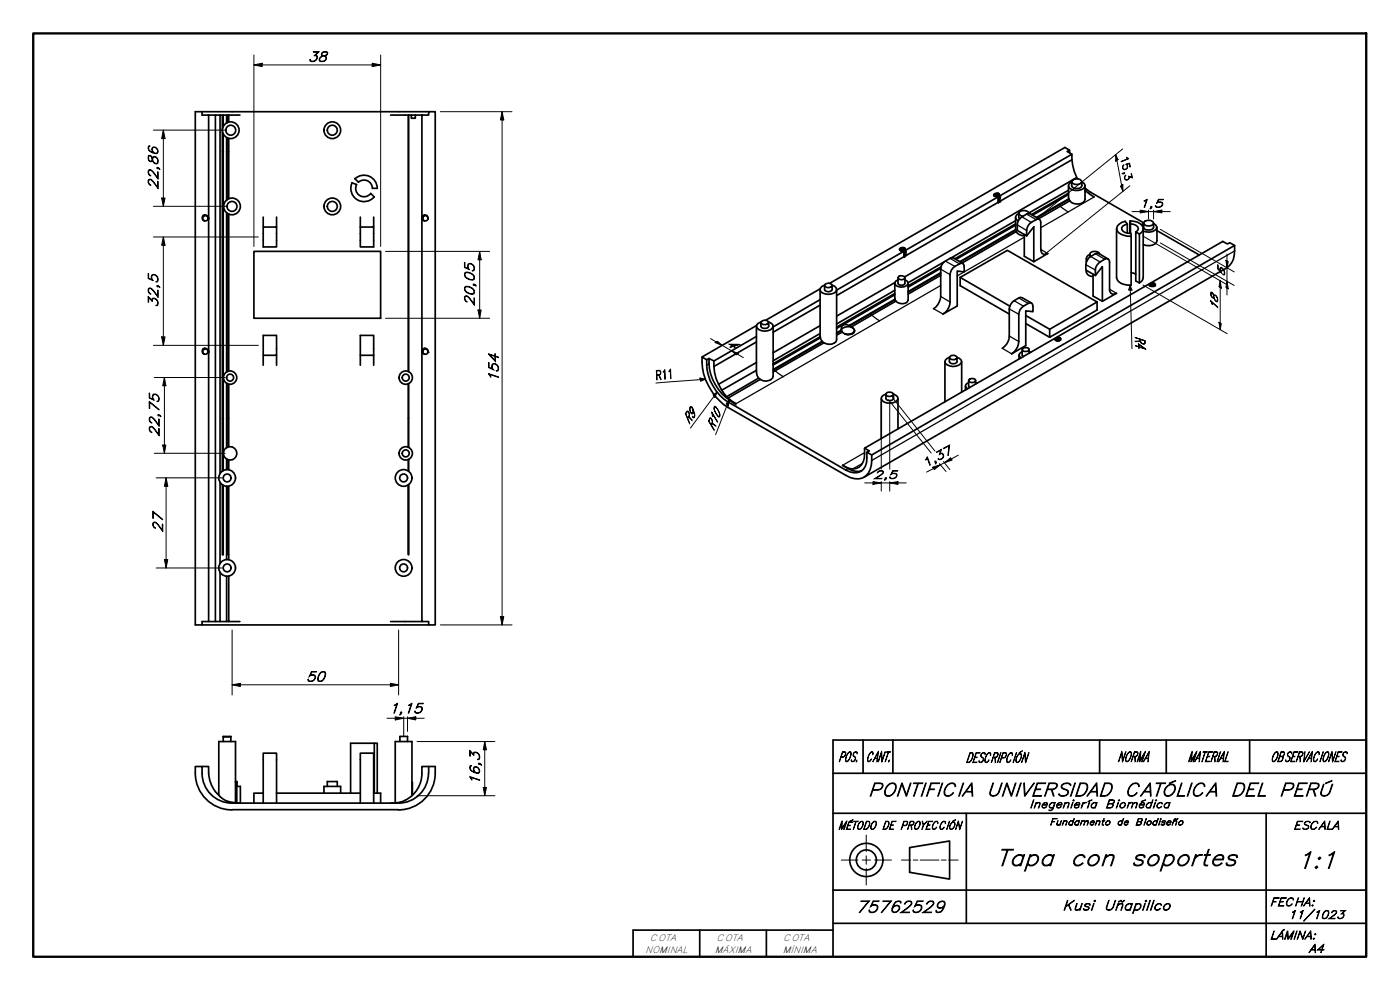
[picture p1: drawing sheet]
<svg xmlns="http://www.w3.org/2000/svg" width="420mm" height="297mm" viewBox="0 0 420 297" stroke-linecap="round" stroke-linejoin="round" font-family="sans-serif">
<!-- layer: Visible (ISO) -->
<g fill="none" stroke="#000" stroke-width=".51">
<path d="M60.6 33.5v1h4M62.6 34.5v152M66 34.5h-1.4v152h1.4M66 34.5h.7M66 34.5v107.5M66.7 39.5v101.8M67 38v-3.5h-.3v4.2M67 34.5h1M68.1 36.8l-.1-2.3v2.4M68.1 34.5h.5M72 34.5h-3.4v2.1M117.2 34.5h7.5"/>
<path d="M123.4 34.5v1h1.3v-1h1.9M126.6 34.5h2.1v-1h1.9v154h-1.9v-1h-2.1zM128.7 33.5h-70.1v154h70.1M67 40.2v101M68 41.3v18.8M68.1 41.3v18.6M68.6 41.5v18.1M105.6 54.8l1.4 .6a2.51 2.51 0 0 0 .9 3.2 2.51 2.51 0 0 0 3.3-.5M105.6 54.9a4 4 0 0 0 1.5 5 4 4 0 0 0 5.2-.8l-1-1.1M106.5 53.6l1.1 1.1a2.51 2.51 0 0 1 2.6-.5 2.51 2.51 0 0 1 1.6 2.3h1.4a4 4 0 0 0-2.4-3.6 4 4 0 0 0-4.3 .8M298.3 58.6a1.09 1.09 0 0 1 1.6 .1l-.1-.2a1.07 1.07 0 0 0-1.5-.1v.3M298.3 58.7l1.2 .3"/>
<path d="M298.3 58.7a1.08 1.08 0 0 1 1.5 .1M298.4 58.8l.9-.2 .4 .3M298.6 58.9h.9M298.7 58.9l.7 .1M298.8 58.9h.4M298.8 58.6h.4M298.8 58.3h.5M299.1 58h.6l.3 .5-.5 .5M299.6 59.5l.4-.3zM299.6 59.8l.4-.3zM299.9 58.2a1.19 1.19 0 0 0-1.7 .3l.1 .2M300 58.9l-.4 .3"/>
<path d="M320.7 55.7v4M320.7 57.1l-12 6.8M320.7 58l-11.1 6.4M320.7 58.3l-10.8 6.3M320.7 59.7l.1 .1M320.7 59.7l-9.7 5.6M320.8 59.8l-9.6 5.5M320.8 59.8l.3 .4M321 45.9v-.8l-.7 .4 1.4 .8v1.6M321 45.1l-1.4-.9-70.6 40.8M321.6 54.5v1.2a1.79 1.79 0 0 0 3.1 0v-1.2M321.6 54.6l-.6 .4-.3 .5a1.75 1.75 0 0 0 1.9 1.6 2.82 2.82 0 0 0 3-1v-.6l-.3-.5-.6-.4"/>
<path d="M321.7 47.9l.7 3.5 .8 1.9M321.7 54.3a1.79 1.79 0 0 1 3 .3 1.89 1.89 0 0 1-3 .1zM321.7 47.9l-70.6 40.8M321.7 46.3l-70.6 40.7M323.3 53.6l-.1-.3-51.7 29.8M325.6 55.7v4.1a2.74 2.74 0 0 1-4.5 .4M325.6 56.4l1.7 1.3 15.9 9.2M325.6 57.1l.3 .3M325.9 57.4l2.5 1.7M325.9 57.4l-.3 .2M61.4 64.5h-.1a.94 .94 0 0 0-.6 .9 .94 .94 0 0 0 .6 .9l-.4-.4-.1-.6 .3-.4 .6-.2a.79 .79 0 0 1 .7 1M61.5 64.5a.88 .88 0 0 1 .9 1.2"/>
<path d="M62.4 65.7l-.4 .5h-.7M62.4 65.7v.1M62.6 65.3v.4M68 63.8v47.8M68.1 63.9v47.6M68.6 64.2v47.1M76.2 75.4h38v20.1h-38zM79 65.1v3M83 65.1v3h-4v6h4v-6M108.1 65.1v9h4v-6M112.1 65.1v3h-4M126.6 65.3v.5z"/>
<path d="M126.6 65.3v.3M126.9 64.7a.96 .96 0 0 0 .4 1.6l-.4-.4v-.6l.2-.4 .5-.2a.79 .79 0 0 1 .8 1M127.4 64.5a.88 .88 0 0 1 1 1.2M127.5 64.5l-.5 .2M128.4 65.7v.1M128.4 65.7l-.4 .5h-.6M270 74.9a1.03 1.03 0 0 1 1.6 .1l-.1-.1a1.13 1.13 0 0 0-1.5-.1l.1 .2M270.1 75.1l.6-.2 .8 .3M270.1 75l.7-.1 .7 .2M270.3 75.2h1M270.4 75.3h.7M270.5 75.2h.4"/>
<path d="M270.5 74.9h.5M270.5 74.6h.5M270.9 74.3l.8 .3-.2 .5-.7 .3-.7-.4M271.3 77.1l.4-.2zM271.3 76.8l.4-.2zM271.3 75.8l.4-.2zM271.3 76.1v.1M271.3 76.4l.4-.2zM271.3 76.1l.4-.2zM271.3 75.5l.4-.3zM271.6 74.5a1.12 1.12 0 0 0-1.7 .3l.2 .2M283.4 78.5l-10.9 6.3"/>
<path d="M289 79l-2.9-1.6a4.1 4.1 0 0 0-3.8 3.4v8.1a5 5 0 0 1-2.1 3.7M299.6 60.5l.4-.3zM299.6 60.1l.4-.2zM299.6 60.4v.1M299.7 60.8l.3-.2zM304.8 65.3v3.8M304.8 66.2l-19.4 11.2M304.8 69.1l.1 .4M304.8 68.9l-16.8 9.6M304.8 69.1l-16.6 9.5M304.8 67.2l-18.2 10.4M304.8 67.5l-17.9 10.3"/>
<path d="M304.9 69.5a2.85 2.85 0 0 0 2.5 1.2M304.9 69.5l-16.2 9.4M305.8 64v1.3l.2 .4M305.8 64.1l-1 .8 .3 1 .5 .4M308.1 70.8l2.2-2.7v10.4M308.7 64v.1a1.65 1.65 0 0 0-2.6-.6l-.3 .4 .1 .4 1.1 .6M311.9 65.8l-2.8-1.7a4 4 0 0 0-3.8 5l2.8 1.7a4 4 0 0 1 3.8-5l.5 .9 .1 8.9a1.21 1.21 0 0 0 2 .5l-4.2 2.4-2.9-1.6v-6.6M321.1 60.2l-9.4 5.4M326 77.5v1.1M327 76.4l-.9 .7 .2 1M327 76.3v.8M330 76.2a1.78 1.78 0 0 0-2.9-.1v.4l.4 .4"/>
<path d="M332.5 77.7l-2.7-1.6a3.5 3.5 0 0 0-3.5 1.9l-.4 1.4v1.6l2.8 1.7M338.3 67.2a1.49 1.49 0 0 0-1.6 1.7 2.74 2.74 0 0 0 2.7 1.1l.1 15.6a4.8 4.8 0 0 1-4.2-1.7l-.2-.6v-14.7M338.3 70v-2.8l-.6-.8a2.6 2.6 0 0 0-2.5 2.7 4.1 4.1 0 0 0 4.3 1.8M339.2 66.3v3.7zM339.2 66.3a3.8 3.8 0 0 1 3.9 2.1l-.1 .7-.4 .6-.7 .5M339.2 67.2a2.15 2.15 0 0 1 2.4 1.4l-.2 .5-.5 .5M340.9 69.6l1 .6v14.7l-1-.6zM343.1 68.6v14.7l-.5 1.1-.7 .5M343.2 67v1.2a1.72 1.72 0 0 0 3 0v-1.2M343.2 67l-.6 .4M343.7 66.3a1.74 1.74 0 0 1 2.5 .7 1.88 1.88 0 0 1-3 .1zM346.2 67l1 1a1.9 1.9 0 0 1-2.2 1.6l-1.9-.3"/>
<path d="M347.2 68.2v4a2.13 2.13 0 0 1-2.3 1.5l-1.8-.3M347.2 69.2l12.7 7.3M370.5 73.6a8.2 8.2 0 0 1-1.5 6.1l-.8 .6-108.9 62.9M227 97.9v13.7l.2 1 .4 .9M227.1 97.6l-16.4 9.5M228.3 96.8v1.1a1.4 1.4 0 0 0 2.4 0v-1.1M228.4 96.6l-1.3 .8-.1 .6a2.95 2.95 0 0 0 5 0l-.1-.6-1.3-.8M228.5 96.4a1.26 1.26 0 0 1 2.1 .5 1.45 1.45 0 0 1-2.3-.1zM232 97.9v15a2.55 2.55 0 0 1-3.8 .9M246.1 86.9v14.1M246.1 97.7l-14.1 8.1M246.1 91.6l-14.1 8.1"/>
<path d="M246.1 86.7l-16.4 9.4M246.1 89.9l-14.1 8.2M247.5 85.6l-.8 .3-.6 1a2.47 2.47 0 0 0 3.5 1.3l1.3-.7 .2-.6-.6-1-.8-.3M247.5 85.6v1.3a1.28 1.28 0 0 0 2.2 0v-1.3M247.6 85.3a1.32 1.32 0 0 1 2.1 .5 1.45 1.45 0 0 1-2.2-.1zM251.1 86.9v14.9a2.14 2.14 0 0 1-3.1 1.4l-.7-.3M252.5 99a2.45 2.45 0 0 1 4 .1 2.04 2.04 0 0 1-2.9 1.1 2.01 2.01 0 0 0 2.9-1M252.5 99v.2M252.5 99l-1.4 .9M252.5 99.2l.3 .4M252.5 99.2l-1.4 .9M252.8 99.6l.8 .6"/>
<path d="M252.8 99.6l-1.7 1M255 97.7a1.45 1.45 0 0 0-1.8-.3 1.45 1.45 0 0 0-.7 1.6M255 97.7l.6 .3M255 97.7h.1M255.1 97.7l-.2-.1 .2 .1M255.6 98l.6 .7M268.5 84.9l.1 4.9M268.5 87.1l-17.4 10.1M268.5 88.4l-17.4 10.1M268.5 88.1l-17.4 10.1M268.6 84.8l-17.5 10.1M268.6 90l.3 .3"/>
<path d="M268.6 89.8l-13.5 7.9M268.6 89.8l-13.7 7.8M268.9 90.3l-13.3 7.7M269.5 83.4v1.5a1.18 1.18 0 0 0 2.1 0v-1.5M269.5 83.2a1.27 1.27 0 0 1 2.1 .1 1.15 1.15 0 0 1-1.1 .6 1.15 1.15 0 0 1-1-.7zM269.5 84l-.6 .3-.4 .5a2.25 2.25 0 0 0 4 .5v-.5l-.3-.5-.6-.3M272.5 84.9v5.1a2.03 2.03 0 0 1-3.2 .7l-.4-.4M282.3 82.6l-9.8 5.7M282.3 81.8l-9.8 5.7M282.3 82l-9.8 5.7M282.3 80.5l-9.8 5.7M282.4 80.1l-9.9 5.7"/>
<path d="M286 80.4a4 4 0 0 1 3-1.4l.4 .9v1.7l-2.1-.3v10.5l-4.3 2.4a4.2 4.2 0 0 0 2.1-3.6v-8.2l.1-.7zM288.2 83.2l14.1-8.1 26.9 15.5M288.2 83.2l14.9 8.7M288.2 83.2v2.5l14.7 8.5M306.6 92.3a3.6 3.6 0 0 1 3-1.4l.4 1v1.6l-2.2-.2v10.4l-4.2 2.5a4.7 4.7 0 0 0 2.2-3.7v-8.2l.3-1.4zM307.8 94.7l7.2 4.1M307.8 97.1l7.2 4.1M309.6 90.9l-2.8-1.6a3.5 3.5 0 0 0-3.5 2l-.4 1.4v8.1a4.4 4.4 0 0 1-2.1 3.7M326 81.1a1.72 1.72 0 0 0 2 1.9M328 82.3v6.5l2.8 1.6 4.3-2.4a1.27 1.27 0 0 1-1.5 .2 1.27 1.27 0 0 1-.6-1.4v-8.2l-.5-.9a3.5 3.5 0 0 0-3.4 2l-.3 .7-.1 2.3 2.1-2.7v10.4M329.2 90.6v2.4l-14.2 8.2v-2.4M329.2 90.6l-14.2 8.2"/>
<path d="M339.5 81.8l1.4 .5M344.9 85.5a1.05 1.05 0 0 1 1.7 .2l-.1-.2a.93 .93 0 0 0-1.5 .1M345 85.6l.7 .4 .4-.1M345 85.6a1.19 1.19 0 0 1 1.5 .2l-.9-.3-.5 .2M345.2 85.8l1 .1M345.4 85.9h.7M345.4 85.8h.5M345.4 85.5h.5M345.4 85.2h.5M345.8 84.9l.8 .3 .1 .3-.6 .4M345.8 84.9l-.7 .2-.2 .3 .1 .2M345.8 84.9l.8 .2"/>
<path d="M61.4 104.5h-.1a.94 .94 0 0 0-.6 .9 .94 .94 0 0 0 .6 .9l-.4-.4-.1-.6 .3-.4 .6-.2a.79 .79 0 0 1 .7 1 .88 .88 0 0 0-.9-1.2M62.4 105.7l-.4 .5h-.7M62.6 105.3v.4M68 115v19.3M68.1 115v19.2M68.6 115.2v18.8M79 106.6v-6h4v6h-4v3M83 106.6v3M108.1 106.6v-6h4v9M112.1 106.6h-4v3M122.6 111.4v-76.9v77M122.6 115.1v19.1"/>
<path d="M126.6 105.3v.5zM126.6 105.3v.3M127.4 104.5a.88 .88 0 0 1 1 1.2 .79 .79 0 0 0-.8-1l-.5 .2-.2 .4v.6l.4 .4a.96 .96 0 0 1-.4-1.6M127.5 104.5l-.5 .2M128.4 105.7l-.4 .5h-.6M212.8 107.6l-.7 .3M214.2 110v-1.7l-1.4-.7a14.3 14.3 0 0 0 8.1 13.5l-2.4-1.7M214.2 110l.7 3.5 .7 1.8M216.6 117.1l1.5 1.9M227 108.8l-11.4 6.5 1 1.8M227 111.1l-10.4 6M227 102.6l-12.8 7.4"/>
<path d="M227 101l-12.8 7.3M227.6 113.5l-9.5 5.5 .4 .4M227.6 113.5l.6 .3M228.2 113.8l-9.7 5.6M232 109.1l14.2-8.1 .1 .3-14.3 8.2M232.2 110.9l-.2 .1M246.1 100.1l-14.1 8.2M246.2 101.3l.5 1.1M246.8 102.5l-14.6 8.3 .1 .1-.1-.1M246.8 102.5l.5 .4M246.8 102.5l-14.5 8.4M247.3 102.9l-15.3 8.7"/>
<path d="M264.5 119.6v12M265.9 118.2l-1.3 .8-.1 .6a3 3 0 0 0 5 0l-.1-.6-1.2-.8M265.9 118.3v1.3a1.35 1.35 0 0 0 2.3 0v-1.3M266 118a1.63 1.63 0 0 1 2.1 .1v.3a1.39 1.39 0 0 1-2.2-.1zM269.5 119.6v9.1M283.6 108.5v12.1M284.9 107.2l-1.2 .9-.1 .5a3 3 0 0 0 4.2 .9l.8-.9-.1-.5-1.3-.9M284.9 107.3v1.2a1.35 1.35 0 0 0 2.3 0v-1.2M285.1 107a1.31 1.31 0 0 1 2.1 .4 1.41 1.41 0 0 1-2.3-.1zM288.6 108.5v9.2M289.8 115.8v1.2M290.7 114.2v1.6l.3 .5"/>
<path d="M290.7 114a1.37 1.37 0 0 1 2.1 .1 1.11 1.11 0 0 1-1.1 .7 1.11 1.11 0 0 1-1-.8zM290.7 114.8l-.9 .7 .1 .8 .5 .3M292.8 114.8l.4 .2M292.8 114.2v1M305.8 106.5v1.2M306.8 104.9v1.6l.3 .5M306.8 105.5l-.9 .7-.1 .4 .7 .8M307.1 104.4a1.29 1.29 0 0 1 1.8 .4 1.18 1.18 0 0 1-2.1 .3zM308.9 105.5l.4 .2M308.9 104.9v1.1M316.7 101.8a.99 .99 0 0 1 1.6 .2l-.1-.2a1.13 1.13 0 0 0-1.5-.1v.3M316.7 102l.7-.2 .7 .3"/>
<path d="M316.7 102a1.19 1.19 0 0 1 1.5 .1M316.9 102.2h1M317.1 102.2h.7M317.2 102.2h.4M317.2 101.8l.4 .1M317.2 101.5h.4M317.6 101.2l.7 .3-.1 .5-.8 .3-.7-.3M317.6 101.2l-.9 .3v.5M317.6 101.2l.7 .3M318.1 102h.1M318.1 101.7h.1M68 134.3a2.02 2.02 0 0 0 0 3.4"/>
<path d="M68 137.7l.1 .1M68 137.7v3.2M68.1 134.2l-.1 .1M68.1 137.8l.5 .2M68.1 137.8v3.1M68.6 134l1.1 .1M68.6 134l-.5 .2M68.6 138v3M69.7 137.9l-1.1 .1M69.7 134.1a2 2 0 0 1 1.4 1.9 2 2 0 0 1-1.4 1.9M122.6 137.8v3.5M122.6 137.8v3.6"/>
<path d="M259.5 134.5l107.5-62.1 1.4 .8 .7-.4 1.4 .8-108.9 62.9-1.4-.8 .7-.4zM259.5 134.5a6.3 6.3 0 0 1-1.7 5.7 4.6 4.6 0 0 1-4.9-.6 6.5 6.5 0 0 0 5.7 1.6M260.2 135.7a6.6 6.6 0 0 1-1.1 5.1 4 4 0 0 1-5.3 .2l-35.4-20.4a14.4 14.4 0 0 1-6.3-12.7l-1.4-.8a17.4 17.4 0 0 0 7.7 15.1l35.4 20.4a4.6 4.6 0 0 0 7.3-1.6l.4-1.4 .1-3.1M66 144.7v24.4M66.7 145.5v21h.3v-20.9M68 145.9v20.6l.1-20.6M68.6 145.8v22.1M122.6 145.4v21.1v-21M66 171.7v14.8h2M68 172.9v13.6h.6M68 166.5v1.4M68.6 172.8v13.7h3.4"/>
<path d="M64.6 186.5h-4v1M117.2 186.5h9.4M60.6 230h2v2M62.6 231.9a10 10 0 0 0 2 5.6M64.6 237.5l2.2 2.1 1.9 .9M65.7 238.6v-16.1h5v18.4M67 222.5v-1.5h2.3v1.5M67 221.1h2.3M70.7 234.7h.4v6.2M70.7 234.5h.4v1.5M71.1 236h1v5M79 238h-2.8v3"/>
<path d="M83 238h25.1M97.2 238v-2h5v2M98.2 236v-1.5h3v1.5M112.1 238h2.1v3M112.3 238v-15h.9v15M112.3 223h-7.1v15M120 222.5v-1.5h2.3v1.5M123.6 238.7v-16.2h-5v18.4M123.6 234.7l.2 3.9M126.6 231.9a8.9 8.9 0 0 1-9.4 9.1M126.6 232v-2h4a11.3 11.3 0 0 1-11 13M128.6 232a9 9 0 0 1-9 9"/>
<path d="M128.7 230v2M68.6 240.5l3.4 .5M69.7 242.9h49.9M70.7 240.8h.4M79 241v-15h4v15M108.1 241v-15h4v15M119.6 241h-50a9 9 0 0 1-9-9v-2h-2a11.3 11.3 0 0 0 11 13"/>
<circle cx="69.2" cy="39.1" r="1.49"/>
<circle cx="69.2" cy="39.1" r="2.51"/>
<circle cx="99.7" cy="39.1" r="1.49"/>
<circle cx="99.7" cy="39.1" r="2.51"/>
<circle cx="69.6" cy="61.9" r="1.49"/>
<circle cx="69.6" cy="61.9" r="2.51"/>
<circle cx="99.7" cy="61.9" r="1.49"/>
<circle cx="99.7" cy="61.9" r="2.51"/>
<circle cx="69.1" cy="113.3" r="1.05"/>
<circle cx="69.1" cy="113.3" r="2"/>
<circle cx="121.8" cy="113.3" r="1.05"/>
<circle cx="121.8" cy="113.3" r="2"/>
<circle cx="121.8" cy="136" r="1.05"/>
<circle cx="121.8" cy="136" r="2"/>
<circle cx="68.2" cy="143.4" r="2.51"/>
<circle cx="68.2" cy="143.4" r="1.17"/>
<circle cx="121.1" cy="143.4" r="2.51"/>
<circle cx="121.1" cy="143.4" r="1.17"/>
<circle cx="68.2" cy="170.4" r="2.51"/>
<circle cx="68.2" cy="170.4" r="1.17"/>
<circle cx="121.1" cy="170.4" r="2.51"/>
<circle cx="121.1" cy="170.4" r="1.17"/>
</g>
<g fill="#000">
<circle cx="299.6" cy="59.8" r=".25"/>
<circle cx="299.6" cy="59.2" r=".25"/>
<circle cx="299.6" cy="59.5" r=".25"/>
<circle cx="299.7" cy="59.1" r=".25"/>
<circle cx="299.8" cy="59.4" r=".25"/>
<circle cx="299.8" cy="59.1" r=".25"/>
<circle cx="299.8" cy="58.8" r=".25"/>
<circle cx="299.8" cy="59" r=".25"/>
<circle cx="299.9" cy="59.4" r=".25"/>
<circle cx="300" cy="58.9" r=".25"/>
<circle cx="62.6" cy="65.7" r=".25"/>
<circle cx="126.6" cy="65.6" r=".25"/>
<circle cx="126.6" cy="65.3" r=".25"/>
<circle cx="270.1" cy="75" r=".25"/>
<circle cx="271.3" cy="75.8" r=".25"/>
<circle cx="271.3" cy="75.5" r=".25"/>
<circle cx="271.3" cy="76.8" r=".25"/>
<circle cx="271.4" cy="75.4" r=".25"/>
<circle cx="271.4" cy="76.8" r=".25"/>
<circle cx="271.4" cy="76.4" r=".25"/>
<circle cx="271.5" cy="76.4" r=".25"/>
<circle cx="271.5" cy="75.4" r=".25"/>
<circle cx="271.5" cy="75.7" r=".25"/>
<circle cx="271.5" cy="76.8" r=".25"/>
<circle cx="271.6" cy="75.4" r=".25"/>
<circle cx="271.6" cy="75.7" r=".25"/>
<circle cx="271.6" cy="76.6" r=".25"/>
<circle cx="271.7" cy="76.2" r=".25"/>
<circle cx="271.7" cy="76.6" r=".25"/>
<circle cx="299.7" cy="60.1" r=".25"/>
<circle cx="299.7" cy="60.4" r=".25"/>
<circle cx="299.8" cy="60.4" r=".25"/>
<circle cx="299.8" cy="60.1" r=".25"/>
<circle cx="299.8" cy="60.3" r=".25"/>
<circle cx="299.9" cy="60.3" r=".25"/>
<circle cx="300" cy="60.6" r=".25"/>
<circle cx="300" cy="60.2" r=".25"/>
<circle cx="346.1" cy="85.9" r=".25"/>
<circle cx="346.5" cy="85.7" r=".25"/>
<circle cx="346.5" cy="85.4" r=".25"/>
<circle cx="62.4" cy="105.7" r=".25"/>
<circle cx="62.6" cy="105.7" r=".25"/>
<circle cx="126.6" cy="105.3" r=".25"/>
<circle cx="126.6" cy="105.6" r=".25"/>
<circle cx="128.4" cy="105.7" r=".25"/>
<circle cx="71.1" cy="240.9" r=".25"/>
</g>
<!-- layer: Visible Narrow (ISO) -->
<g fill="none" stroke="#000" stroke-width=".38">
<path d="M327.3 57.7l-.5 .3M328.4 59.1l-16 9.2M283.7 78.3l2.9 1.6M285.1 77.5l2.9 1.7M305.3 67.5l2.8 1.6M306.7 65.1l2.8 1.6M307.4 71.2l-20.1 11.6M308.1 64.2l2.9 1.7M312.4 74.9l2.1 1.2M316.9 60.2l.1 .3M317.7 61.4l.1 .1M318.2 61.9l2.3 1.7"/>
<path d="M325.9 79.4l2.8 1.6M327.3 76.9l2.8 1.7M328.7 76.1l2.8 1.7M370.5 75.3l-108.9 62.9M260.3 92.8l.1 .3M261.2 94l.1 .2M261.6 94.5l2.4 1.8M280.2 92.6l2.8 1.6M282.3 85.6l-47.3 27.4M282.3 88.9l2.8 1.7M282.3 80.8l2.8 1.6M302.9 92.7l2.9 1.6"/>
<path d="M304.4 90.2l2.7 1.7M305.8 89.4l2.7 1.6M333 86.8l2.1 1.2M212.8 109.1l-.7 .5M232.7 111.2l2.3 1.8M235 113l-14.1 8.1M300.8 104.5l2.8 1.7M302.9 100.8l2.9 1.7M219.2 120.2l-.8 .4M258.8 139.1l-2.9 1.6M259.5 135.8l-6.6 3.8M254.5 140.6l-.7 .4"/>
</g>
<!-- layer: Border (ISO) -->
<path d="M10 10h400v277.1h-400z" fill="none" stroke="#000" stroke-width=".7"/>
<!-- layer: Title (ISO) -->
<g fill="none" stroke="#000" stroke-width=".51">
<path d="M250 232h160M259 222v10M268 222v10M330 222v10M350 222v10M375 222v10M410 222h-160v65.1M250 244h160M273 254.3l12-2v11.5l-12-2.1zM290 244v33M380 244v43.1M210 279.1v8"/>
<path d="M230 279.1v8M250 279.1h-60v8M250 277h160M250 267.1h160"/>
<circle cx="260" cy="258" r="5"/>
<circle cx="260" cy="258" r="3"/>
</g>
<path d="M252.5 258h5M258.8 258h2.4M260 250.6v4.9M260 256.8v2.5M262.5 258h5M270.5 258h2.8M274.1 258h1.4M276.2 258h5.6M282.5 258h1.5M284.7 258h2.8M260 260.5v5" fill="none" stroke="#000" stroke-width=".3"/>
<!-- layer: Dimension (ISO) -->
<g fill="none" stroke="#000" stroke-width=".3">
<path d="M76.2 19.5l2.5-.5v1zM76.2 19.5h38M76.2 16.5v57.5M111.7 19l2.5 .5-2.5 .5zM114.2 16.5v57.5M46 39h21.8M49 39l.5 2.6h-1zM49 39v22.9M132.1 33.5h21.6M150.7 33.5l.5 2.5h-1zM150.7 33.5v154M48.5 59.4h1l-.5 2.5z"/>
<path d="M334.8 46.4l.7 1.5-.7 .5zM334.8 46.4l2.2 11M336.3 55.9l.7-.6v2.1zM336.9 44.7l-25.6 20.8M339.1 55.7l-25.7 20.7M46 71.1h31.5M46 61.9h22.1M49 71.1l.5 2.5h-1zM49 71.1v32.5M115.7 75.4h31.2M144 75.4l.4 2.6h-1zM144 75.4v20.1"/>
<path d="M339.7 63.5h11.5M342.2 63l2.5 .5-2.5 .4zM343 70.9l25.3 14.6M344.7 63v2.7M346.2 63.5l2.5-.5v.9zM346.2 63v2.7M348.2 68.8l22.2 12.8M348.2 72.9l22.2 12.7M367.9 78.1l.7 .4-.4 1.8zM368.2 76.2v12.3M115.7 95.5h31.2M143.4 93h1l-.4 2.5z"/>
<path d="M339.2 85.6l.5 1.4h-1zM339.2 85.6l.5 19M343 85.5l25.3 14.6M365.8 96.7l.7 .4-.3 1.8zM366.2 84.2l.3 2.3-.7-.5zM366.2 84.2v14.7M368.2 84.4l.4 2.3-.7-.4zM46 103.6h31.5M46.3 113.3h21.3M48.5 101.1h1l-.5 2.5zM49.3 113.3l.5 2.4h-1zM49.3 113.3v22.7"/>
<path d="M210 113.4l1.7 .4-1.4 .5zM211.7 113.8l-14.9 1.1M213.2 101.6l9.9 5.7M214 118.5l1.2-.8-.6 1.5zM214.6 102.8l.7-.4 1.4 1.2zM215.2 117.7l-8 10.7M216.3 116.6a14.4 14.4 0 0 0 4.6 5M218.9 119.9l-.3 1.9-.7-.7zM218.9 119.9l-4.1 10.5M219.6 105.3l2.1 .8-.7 .4zM266.6 119.9l12.9 16M267.8 119.3l12.8 16.1"/>
<path d="M46.3 136h21.3M48.8 133.5h1l-.5 2.5zM264.5 120.8v20M267 120.8v20M281.9 139.1l2 2.4M283.1 138.5l2 2.4M283.4 138.9l1.8-1.5 .6 .6zM287.6 136.6l-9.5 5.1M46.9 143.4h19.8M49.8 143.4l.6 2.5h-1.1zM49.8 143.4v27M259.5 144.9h12.5"/>
<path d="M262 144.5l2.5 .4-2.5 .4zM264.5 144.5v2.9M267 144.9l2.5-.4v.8zM267 144.5v2.9M279.8 140.2l2.5-.8-1.9 1.5zM46.9 170.4h19.8M49.3 167.9h1.1l-.6 2.5zM69.7 189v19.5M119.6 189v19.5M132.1 187.5h21.6M150.2 185h1l-.5 2.5zM69.7 205.5l2.4-.5v1z"/>
<path d="M69.7 205.5h49.9M116.1 215.5h11.2M117.2 205l2.4 .5-2.4 .5zM118.6 215.1l2.6 .4-2.6 .5zM121.2 215.1v5.9M122.3 215.5l2.5-.4v.9zM122.3 215.1v4.3M125.2 222.5h23.3M125.2 238.7h23.3M145 236.3h1l-.5 2.4zM145.5 222.5l.5 2.5h-1zM145.5 222.5v16.2"/>
</g>
<g fill="#000">
<path d="M76.2 19.5l2.5-.5v1zM111.7 19l2.5 .5-2.5 .5zM150.7 33.5l.5 2.5h-1zM48.5 59.4h1l-.5 2.5zM49 39l.5 2.6h-1zM334.8 46.4l.7 1.5-.7 .5zM336.3 55.9l.7-.6v2.1zM49 71.1l.5 2.5h-1zM144 75.4l.4 2.6h-1zM342.2 63l2.5 .5-2.5 .4zM346.2 63.5l2.5-.5v.9zM367.9 78.1l.7 .4-.4 1.8z"/>
<path d="M143.4 93h1l-.4 2.5zM339.2 85.6l.5 1.4h-1zM365.8 96.7l.7 .4-.3 1.8zM366.2 84.2l.3 2.3-.7-.5zM368.2 84.4l.4 2.3-.7-.4zM48.5 101.1h1l-.5 2.5zM49.3 113.3l.5 2.4h-1zM210 113.4l1.7 .4-1.4 .5zM214 118.5l1.2-.8-.6 1.5zM214.6 102.8l.7-.4 1.4 1.2zM219.6 105.3l2.1 .8-.7 .4zM48.8 133.5h1l-.5 2.5z"/>
<path d="M218.9 119.9l-.3 1.9-.7-.7zM283.4 138.9l1.8-1.5 .6 .6zM49.8 143.4l.6 2.5h-1.1zM262 144.5l2.5 .4-2.5 .4zM267 144.9l2.5-.4v.8zM279.8 140.2l2.5-.8-1.9 1.5zM49.3 167.9h1.1l-.6 2.5zM150.2 185h1l-.5 2.5zM69.7 205.5l2.4-.5v1zM117.2 205l2.4 .5-2.4 .5zM118.6 215.1l2.6 .4-2.6 .5zM122.3 215.5l2.5-.4v.9z"/>
<path d="M145 236.3h1l-.5 2.4zM145.5 222.5l.5 2.5h-1z"/>
</g>
<g font-size="7">
<text x="298.9" y="259.8">Tapa</text>
<text x="321.1" y="259.8">con</text>
<text x="339.3" y="259.8">soportes</text>
<text x="389.1" y="260.5">1:1</text>
</g>
<g font-size="5.6">
<text x="260.5" y="238.9">PONTIFICIA UNIVERSIDAD CATÓLICA</text>
<text x="369.3" y="238.9">DEL PERÚ</text>
</g>
<text font-size="5" x="256.8" y="273.8">75762529</text>
<text font-size="4.5" x="206.8" y="127.4" transform="rotate(-54 206.8 127.4)">R9</text>
<text font-size="4.3" x="214.2" y="129.4" transform="rotate(-69 214.2 129.4)">R10</text>
<g font-size="4.2">
<text x="92.4" y="18.5">38</text>
<text x="47.4" y="56.9" transform="rotate(-90 47.4 56.9)">22,86</text>
<text x="47.4" y="92.3" transform="rotate(-90 47.4 92.3)">32,5</text>
<text x="142.4" y="91.9" transform="rotate(-90 142.4 91.9)">20,05</text>
<text x="340.7" y="101" transform="rotate(88 340.7 101)">R4</text>
<text x="149.6" y="114.7" transform="rotate(-90 149.6 114.7)">154</text>
<text x="47.8" y="131" transform="rotate(-90 47.8 131)">22,75</text>
<text x="48.8" y="159.8" transform="rotate(-90 48.8 159.8)">27</text>
<text x="91.8" y="204.5">50</text>
<text x="116.7" y="214">1,15</text>
<text x="251.6" y="228.5">POS.</text>
<text x="259.8" y="228.5">CANT.</text>
<text x="289.8" y="228.8">DESCRIPCIÓN</text>
<text x="335.3" y="228.5">NORMA</text>
<text x="356.4" y="228.5">MATERIAL</text>
<text x="381.3" y="228.5">OBSERVACIONES</text>
<text x="144" y="235.6" transform="rotate(-90 144 235.6)">16,3</text>
<text x="318.8" y="273.1">Kusi</text>
<text x="331.2" y="273.1">Uñapillco</text>
</g>
<g font-size="3.8">
<text x="367.5" y="83.1" transform="rotate(-90 367.5 83.1)">5</text>
<text x="365.4" y="93.5" transform="rotate(-90 365.4 93.5)">18</text>
<text x="217.9" y="103.4" transform="rotate(30 217.9 103.4)">4</text>
</g>
<text font-size="3.7" x="196.8" y="114" transform="rotate(-4 196.8 114)">R11</text>
<g font-size="3.5">
<text x="277.8" y="140.3" transform="rotate(-28 277.8 140.3)">1,37</text>
<text x="308.9" y="242.4">Inegeniería</text>
<text x="331.7" y="242.4">Biomédica</text>
<text x="251.5" y="248.8">MÉTODO DE PROYECCIÓN</text>
<text x="388.1" y="248.8">ESCALA</text>
<text x="381.1" y="271.8">FECHA:</text>
<text x="386.6" y="275.6">11/1023</text>
<text x="381.1" y="281.8">LÁMINA:</text>
<text x="392.7" y="285.8">A4</text>
</g>
<g font-size="3.4">
<text x="341.9" y="62.2">1,5</text>
<text x="262.2" y="143.6">2,5</text>
</g>
<text font-size="3.2" x="336.3" y="47.4" transform="rotate(79 336.3 47.4)">15,3</text>
<g font-size="2.8">
<text x="315" y="247.6">Fundamento de BIodiseño</text>
<text x="193.6" y="285.9">NOMINAL</text>
<text x="195.1" y="282.2">COTA</text>
<text x="214.6" y="285.9">MÁXIMA</text>
<text x="215.1" y="282.2">COTA</text>
<text x="234.9" y="285.9">MÍNIMA</text>
<text x="235.1" y="282.2">COTA</text>
</g>
</svg>
